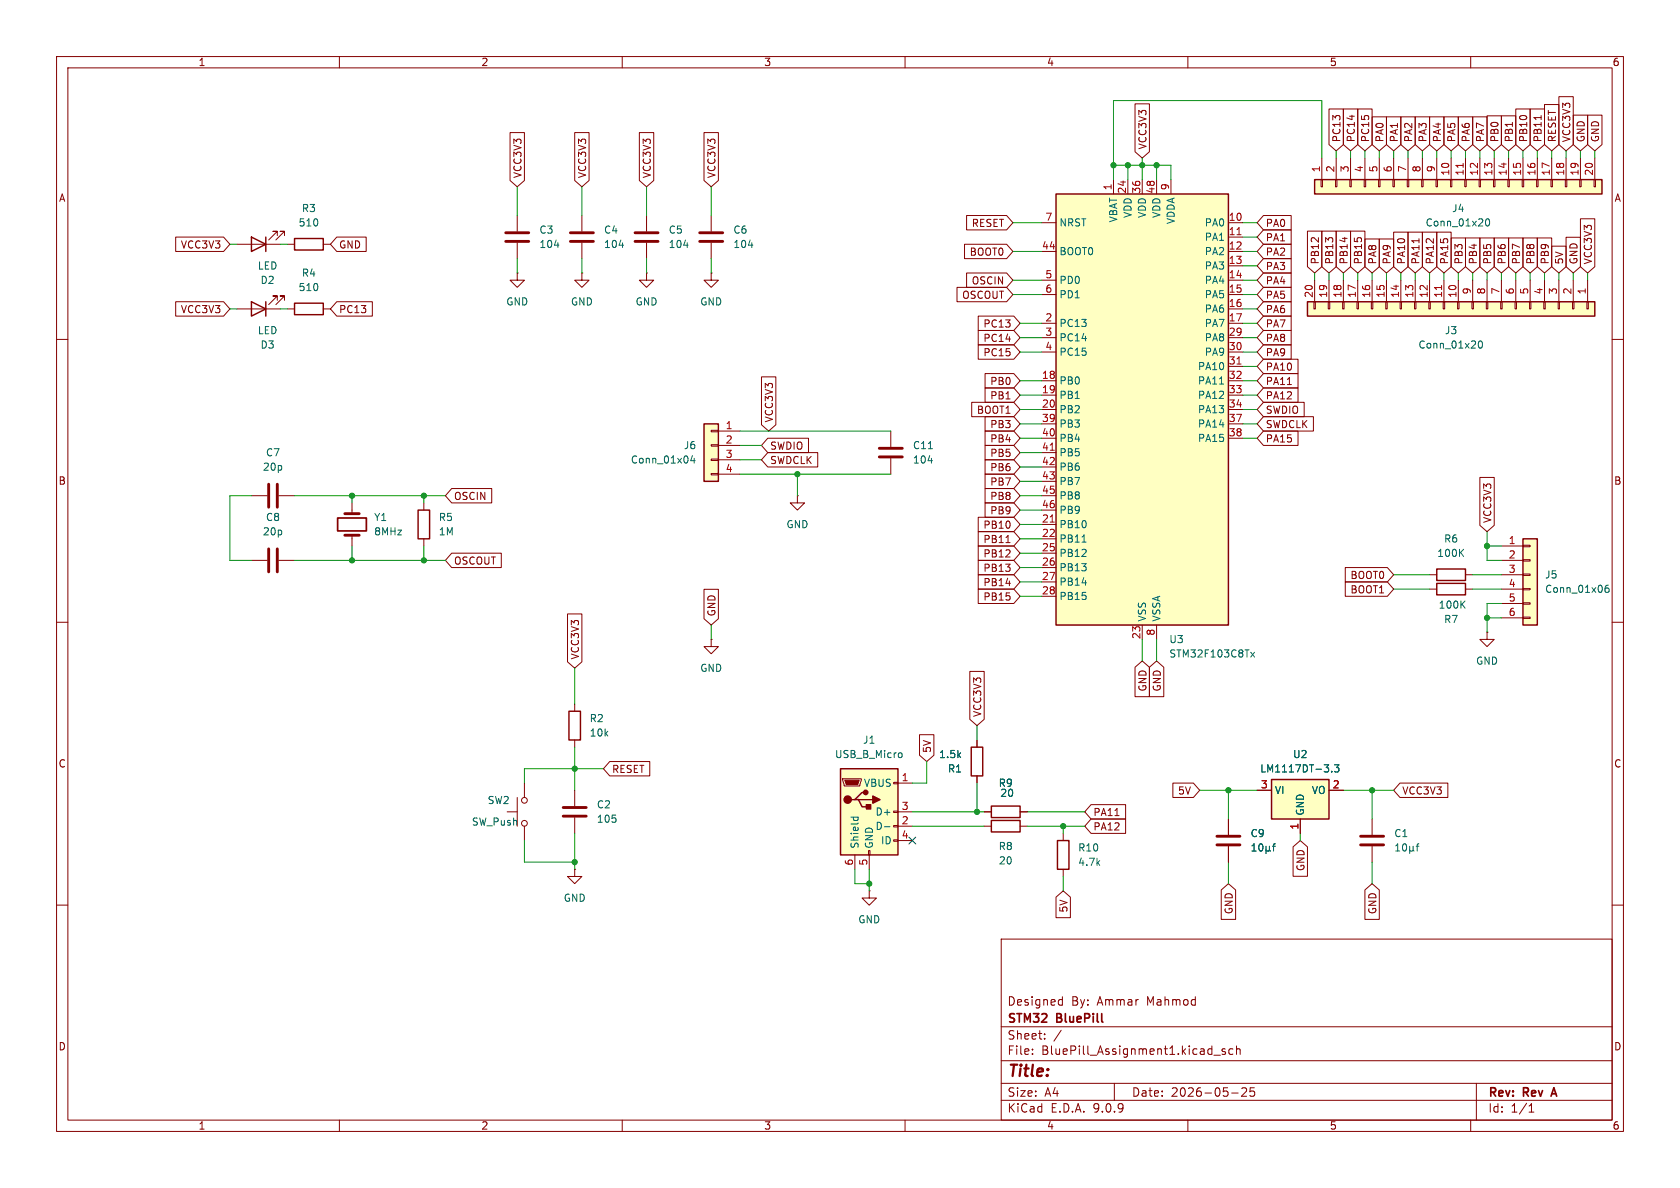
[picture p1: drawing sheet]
<svg xmlns="http://www.w3.org/2000/svg" width="297mm" height="210mm" viewBox="0 0 297 210" stroke-linecap="round" stroke-linejoin="round" font-family="sans-serif">
<g fill="none" stroke="#840000" stroke-width=".18">
<path d="M10 10h277v190h-277zM12 12h273v186h-273zM60 10v2M110 10v2M160 10v2M210 10v2M260 10v2M125.7 38.1v2.8M50.8 54.6h1.3M57.1 54.6h1.3M125.7 42.9v2.8M10 60h2"/>
<path d="M285 60h2M44.4 99.1h2.8M49.3 99.1h2.8M10 110h2M125.7 113v1.3h1.3l-1.3 1.3-1.2-1.3h1.2M125.7 113h.1M285 110h2M101.6 124.5v1.2M101.6 130.8v1.3M101.6 139.7v2.8M101.6 144.5v2.8M188 147.3v1.3"/>
<path d="M188 153.7v1.2M217.2 144.8v2.8M217.2 149.6v2.8M10 160h2M177 166h108v32h-108zM187.4 176.7l.4 .1M187.8 176.2v1.5M187.8 177.6l-.4 .1M285 160h2M60 198v2M110 198v2M160 198v2"/>
<path d="M177 194.5h108M177 191.5h108M177 187.5h108M177 181.5h108M182.5 186.3v.1M182.5 185.5v.1M184.7 183.6v.1M184.7 182.8v.1M187.6 182.1l-1.3 2M197 191.5v3M210 198v2M214.6 186.5h1.1"/>
<path d="M216.6 185.5l-.4-.1-.2 .2 .1 .2 .5 .2v.3h-.6M217.7 193.2h1.2M218 185.5l-.5-.1-.3 .3v.4l.2 .2h.6M218.6 185.5l.2-.1 .4 .1v.9M218.6 184.9v1.5M219.5 192.4l.6-.1 .2 .1 .1 .3-.9 1.1h.9M221.7 192.3h-.7v.7l.2-.1h.5l.1 .3-.1 .5-.2 .1-.5-.1M260 198v2M261 191.5v6.5M270.3 196.6h.9M270.3 195.5l.4-.4v1.5"/>
</g>
<path d="M274.3 193.4h.8M274.7 192.3l-.5 1.5" fill="none" stroke="#840000" stroke-width=".3"/>
<path d="M123.7 41.1h4.1M123.7 42.7h4.1M47.5 97v4.1M49 97v4.1M99.6 142.7h4M99.6 144.3h4M215.1 147.8h4.1M215.1 149.4h4.1" fill="none" stroke="#840000" stroke-width=".51"/>
<path d="M132.3 43.3h.8M221.3 150.4h.8M221.3 149.5l.4-.3v1.2M222.7 149.3l.1-.1a.68 .68 0 0 1 .5 .6 .68 .68 0 0 1-.5 .6l-.1-.1-.2-.3zM223.8 150.3l.2 .1h.2l.2-.1M223.8 149.6v1.3M224.4 150.3l.2 .1M224.4 149.6v.7M225 149.6h.4M225.4 149.2l-.3 .2v1" fill="none" stroke="#006464" stroke-width=".18"/>
<path d="M52.1 53.6h5v2h-5zM100.6 125.7h2v5.1h-2zM186.9 148.6h2.1v5.1h-2.1z" fill="none" stroke="#840000" stroke-width=".25"/>
<path d="M231.1 53.3h50.8v2.6h-50.8z" fill="#ffffc2"/>
<path d="M231.1 53.3h50.8v2.6h-50.8z" fill="none" stroke="#840000" stroke-width=".25"/>
<g fill="none" stroke="#840000" stroke-width=".18">
<path d="M232.3 53.3h.2v1.3h-.2zM232.4 49.5v3.8M234.8 53.3h.3v1.3h-.3zM234.9 49.5v3.8M237.4 53.3h.2v1.3h-.2zM237.5 49.5v3.8M239.9 53.3h.3v1.3h-.3zM240 49.5v3.8M242.4 53.3h.3v1.3h-.3zM242.6 49.5v3.8M245 53.3h.2v1.3h-.2zM245.1 49.5v3.8"/>
<path d="M247.5 53.3h.3v1.3h-.3zM247.6 49.5v3.8M250.1 53.3h.2v1.3h-.2zM250.2 49.5v3.8M252.6 53.3h.3v1.3h-.3zM252.7 49.5v3.8M255.1 53.3h.3v1.3h-.3zM255.3 49.5v3.8M257.7 53.3h.2v1.3h-.2zM257.8 49.5v3.8M260.2 53.3h.3v1.3h-.3zM260.3 49.5v3.8"/>
<path d="M262.8 53.3h.2v1.3h-.2zM262.9 49.5v3.8M265.3 53.3h.3v1.3h-.3zM265.4 49.5v3.8M267.8 53.3h.3v1.3h-.3zM268 49.5v3.8M270.4 53.3h.2v1.3h-.2zM270.5 49.5v3.8M272.9 53.3h.3v1.3h-.3zM273 49.5v3.8M275.5 53.3h.2v1.3h-.2zM275.6 49.5v3.8"/>
<path d="M278 53.3h.3v1.3h-.3zM278.1 49.5v3.8M280.5 53.3h.3v1.3h-.3zM280.7 49.5v3.8M101.6 153.7v1.2h1.3l-1.3 1.3-1.3-1.3h1.3M101.6 153.7h.1"/>
</g>
<path d="M254.9 50.5v.7" fill="none" stroke="#a90000" stroke-width=".18"/>
<path d="M261.5 60.4l.2-.1a.68 .68 0 0 1 .4 .6 .68 .68 0 0 1-.4 .6l-.2-.1-.2-.3z" fill="none" stroke="#006464" stroke-width=".18"/>
<path d="M269.2 95.3h2.6v15.2h-2.6z" fill="#ffffc2"/>
<path d="M269.2 95.3h2.6v15.2h-2.6z" fill="none" stroke="#840000" stroke-width=".25"/>
<g fill="none" stroke="#840000" stroke-width=".18">
<path d="M141 87.6v1.3h1.2l-1.2 1.3-1.3-1.3h1.3M141 87.6h.1M265.4 96.5h3.8M265.4 99.1h3.8M269.2 96.4h1.3v.2h-1.3zM269.2 98.9h1.3v.3h-1.3zM265.4 101.6h3.8M265.4 104.1h3.8M265.4 106.7h3.8M265.4 109.2h3.8M269.2 101.5h1.3v.2h-1.3zM269.2 104h1.3v.3h-1.3z"/>
<path d="M269.2 106.6h1.3v.2h-1.3zM269.2 109.1h1.3v.2h-1.3zM92.7 138.4v2.6M89.7 143.5h1.7M91.4 141v5.1M92.7 146.1v2.5"/>
<circle cx="92.7" cy="145.5" r=".51"/>
<circle cx="92.7" cy="141.5" r=".51"/>
</g>
<path d="M284.3 103.4l-.3 .1a.86 .86 0 0 0 0 1.2l.4-.1 .1-.4-.3-.3h-.2l-.3 .3" fill="none" stroke="#006464" stroke-width=".18"/>
<path d="M232.4 31.8h50.8v2.5h-50.8z" fill="#ffffc2"/>
<path d="M232.4 31.8h50.8v2.5h-50.8z" fill="none" stroke="#840000" stroke-width=".25"/>
<g fill="none" stroke="#840000" stroke-width=".18">
<path d="M233.6 31.8h.2v1.2h-.2zM233.7 27.9v3.9M236.1 31.8h.2v1.2h-.2zM236.2 27.9v3.9M238.6 31.8h.3v1.2h-.3zM238.8 27.9v3.9M241.2 31.8h.2v1.2h-.2zM241.3 27.9v3.9M243.7 31.8h.3v1.2h-.3zM243.8 27.9v3.9M246.3 31.8h.2v1.2h-.2zM246.4 27.9v3.9"/>
<path d="M248.8 31.8h.2v1.2h-.2zM248.9 27.9v3.9M251.3 31.8h.3v1.2h-.3zM251.5 27.9v3.9M253.9 31.8h.2v1.2h-.2zM254 27.9v3.9M256.4 31.8h.3v1.2h-.3zM256.5 27.9v3.9M259 31.8h.2v1.2h-.2zM259.1 27.9v3.9M261.5 31.8h.2v1.2h-.2zM261.6 27.9v3.9"/>
<path d="M264 31.8h.3v1.2h-.3zM264.2 27.9v3.9M266.6 31.8h.2v1.2h-.2zM266.7 27.9v3.9M269.1 31.8h.3v1.2h-.3zM269.2 27.9v3.9M271.7 31.8h.2v1.2h-.2zM271.8 27.9v3.9M274.2 31.8h.2v1.2h-.2zM274.3 27.9v3.9M276.7 31.8h.3v1.2h-.3zM276.9 27.9v3.9"/>
<path d="M279.3 31.8h.2v1.2h-.2zM279.4 27.9v3.9M281.8 31.8h.3v1.2h-.3zM281.9 27.9v3.9M114.3 48.3v1.2h1.3l-1.3 1.3-1.3-1.3h1.3M114.3 48.3h.1M157.5 76.2v2.8M157.5 81v2.8"/>
</g>
<path d="M258.7 28.9v.7" fill="none" stroke="#a90000" stroke-width=".18"/>
<path d="M262.7 38.8l.2-.1a.68 .68 0 0 1 .5 .6 .68 .68 0 0 1-.5 .6l-.2-.1-.1-.3zM164.1 79.3h.7M164.1 81.4h.7" fill="none" stroke="#006464" stroke-width=".18"/>
<path d="M155.4 79.2h4.1M155.4 80.8h4.1" fill="none" stroke="#840000" stroke-width=".51"/>
<path d="M148.6 135.9h10.1v15.2h-10.1z" fill="#ffffc2"/>
<path d="M148.6 135.9h10.1v15.2h-10.1zM151.1 141.4h.7l.6 1.2h1.3M151.8 141.4h2.5M153 140.1h-.6l-1.3 1.3h-.6" fill="none" stroke="#840000" stroke-width=".25"/>
<g fill="none" stroke="#840000" stroke-width=".18">
<path d="M125.7 48.3v1.2h1.3l-1.3 1.3-1.2-1.3h1.2M125.7 48.3h.1M149 137.7h3.3v.2l-.3 1h-2.8zM158 138.3h.7v.3h-.7zM158.7 138.4h2.6M151.1 151.1v2.6M153.5 150.4h.3v.7h-.3zM153.7 151.1v2.6M158 143.4h.7v.2h-.7zM158 145.9h.7v.3h-.7zM158 148.5h.7v.2h-.7zM158.7 143.5h2.6"/>
<path d="M158.7 146.1h2.6M158.7 148.6h2.6"/>
</g>
<path d="M149.4 137.9h2.5l-.3 .8h-2z" fill="#840000" stroke="#840000" stroke-width=".18"/>
<g fill="#840000" stroke="#840000" stroke-width=".25">
<path d="M153.2 142.2h.7v.8h-.7z"/>
<path d="M154.3 140.7l1.3 .7-1.3 .6z"/>
<circle cx="149.9" cy="141.4" r=".63"/>
<circle cx="153" cy="140.1" r=".38"/>
</g>
<path d="M159.1 133.1h.3l.1 .2-.1 .5-.3 .1M150.4 144.5h1.3M150.9 144.5v.3M151.6 144.5l.1 .3M156.4 146.1h.9" fill="none" stroke="#006464" stroke-width=".18"/>
<path d="M124.5 74.9h2.5v10.2h-2.5z" fill="#ffffc2"/>
<path d="M124.5 74.9h2.5v10.2h-2.5zM171.7 132.1h2v5.1h-2z" fill="none" stroke="#840000" stroke-width=".25"/>
<path d="M125.7 76.1h1.3v.2h-1.3zM125.7 78.6h1.3v.3h-1.3zM127 76.2h3.8M127 78.7h3.8M125.7 81.2h1.3v.2h-1.3zM125.7 83.7h1.3v.2h-1.3zM127 81.3h3.8M127 83.8h3.8M172.7 130.8v1.3M172.7 137.2v1.2" fill="none" stroke="#840000" stroke-width=".18"/>
<path d="M122.4 80.5l-.3 .9h.8M122.7 81v.9" fill="none" stroke="#006464" stroke-width=".18"/>
<path d="M224.8 137.8h10.1v7h-10.1z" fill="#ffffc2"/>
<path d="M44.4 41.9l2.6 1.3-2.6 1.3zM44.4 53.3l2.6 1.3-2.6 1.3zM47 41.9v2.6M47 53.3v2.6M224.8 137.8h10.1v7h-10.1z" fill="none" stroke="#840000" stroke-width=".25"/>
<g fill="none" stroke="#840000" stroke-width=".18">
<path d="M91.4 38.1v2.8M102.9 38.1v2.8M114.3 38.1v2.8M41.9 43.2h7.6M41.9 54.6h7.6M49 41.7v-.8h-.7h.7l-1.5 1.5M49 53.1v-.8h-.7h.7l-1.5 1.5M50.3 41.7v-.8h-.8h.8l-1.5 1.5M50.3 53.1v-.8h-.8h.8l-1.5 1.5M91.4 48.3v1.2h1.3l-1.3 1.3-1.2-1.3h1.2M91.4 48.3h.1M91.4 42.9v2.8"/>
<path d="M102.9 48.3v1.2h1.2l-1.2 1.3-1.3-1.3h1.3M102.9 48.3h.1M102.9 42.9v2.8M114.3 42.9v2.8M44.4 87.6h2.8M49.3 87.6h2.8M222.2 139.7h2.6M234.9 139.7h2.6M153.7 157.5v1.3h1.2l-1.2 1.2-1.3-1.2h1.3M153.7 157.5h.1M229.9 144.8v2.5M242.6 144.8v2.8"/>
<path d="M242.6 149.6v2.8"/>
</g>
<g fill="none" stroke="#006464" stroke-width=".18">
<path d="M98 43.3h.8M109.5 43.3h.7M120.9 43.3h.8M235.4 136.3v.2M235.9 135.2h.8l-.4 .5 .3 .1v.5l-.1 .2-.6-.2M246.7 150.4h.8M246.7 149.5l.4-.3v1.2M248.1 149.3l.1-.1a.68 .68 0 0 1 .5 .6 .68 .68 0 0 1-.5 .6l-.1-.1-.2-.3zM249.2 150.3l.2 .1h.2l.2-.1M249.2 149.6v1.3M249.8 150.3l.2 .1M249.8 149.6v.7"/>
<path d="M250.4 149.6h.4M250.8 149.2l-.3 .2v1"/>
</g>
<path d="M89.4 41.1h4.1M89.4 42.7h4.1M100.8 41.1h4.1M100.8 42.7h4.1M112.3 41.1h4M112.3 42.7h4M47.5 85.6v4.1M49 85.6v4.1M240.5 147.8h4.1M240.5 149.4h4.1" fill="none" stroke="#840000" stroke-width=".51"/>
<path d="M186.7 34.3h30.5v76.2h-30.5z" fill="#ffffc2"/>
<path d="M186.7 34.3h30.5v76.2h-30.5zM52.1 42.2h5v2h-5zM73.9 90.2h2v5.1h-2zM254 100.6h5.1v2h-5.1zM254 103.1h5.1v2.1h-5.1zM175.3 145h5v2.1h-5zM175.3 142.5h5v2h-5z" fill="none" stroke="#840000" stroke-width=".25"/>
<g fill="none" stroke="#840000" stroke-width=".18">
<path d="M200.7 18.4h2.5v8.4l-1.3 1.1-1.2-1.1zM234.9 19.3h2.6v6.3l-1.3 1.1-1.3-1.1zM237.5 19.3h2.5v6.3l-1.2 1.1-1.3-1.1zM240 19.3h2.6v6.3l-1.3 1.1-1.3-1.1zM268 19.3h2.5v6.3l-1.3 1.1-1.2-1.1zM270.5 19.3h2.6v6.3l-1.3 1.1-1.3-1.1zM273 18.5h2.6v7.1l-1.3 1.1-1.3-1.1zM275.6 17.1h2.5v8.5l-1.2 1.1-1.3-1.1zM90.2 23.4h2.5v8.5l-1.3 1.1-1.2-1.1zM101.6 23.4h2.5v8.5l-1.2 1.1-1.3-1.1zM113 23.4h2.6v8.5l-1.3 1.1-1.3-1.1zM124.5 23.4h2.5v8.5l-1.3 1.1-1.2-1.1z"/>
<path d="M170.9 38.1h7.1l1.1 1.3-1.1 1.2h-7.1zM184.1 39.4h2.6M196.8 31.8v2.5M199.4 31.8v2.5M201.9 31.8v2.5M204.5 31.8v2.5M207 31.8v2.5M217.2 39.4h2.5M223.4 38.1h4.9v2.5h-4.9l-1.2-1.2zM242.6 20.7h2.5v4.9l-1.3 1.1-1.2-1.1zM245.1 20.7h2.6v4.9l-1.3 1.1-1.3-1.1zM247.6 20.7h2.6v4.9l-1.3 1.1-1.3-1.1z"/>
<path d="M250.2 20.7h2.5v4.9l-1.2 1.1-1.3-1.1zM252.7 20.7h2.6v4.9l-1.3 1.1-1.3-1.1zM255.3 20.7h2.5v4.9l-1.3 1.1-1.2-1.1zM257.8 20.7h2.6v4.9l-1.3 1.1-1.3-1.1zM260.3 20.7h2.6v4.9l-1.3 1.1-1.3-1.1zM262.9 20.5h2.5v5.1l-1.2 1.1-1.3-1.1zM265.4 20.5h2.6v5.1l-1.3 1.1-1.3-1.1zM272.5 20.4v.7M278.1 20.4h2.6v5.2l-1.3 1.1-1.3-1.1zM279.4 38.7h2.5v8.4l-1.2 1.2-1.3-1.2zM280.7 20.4h2.5v5.2l-1.3 1.1-1.2-1.1zM31.1 41.9h8.4l1.1 1.3-1.1 1.3h-8.4z"/>
<path d="M31.1 53.3h8.4l1.1 1.3-1.1 1.3h-8.4zM50.8 43.2h1.3M57.1 43.2h1.3M59.5 41.9h5.2v2.6h-5.2l-1.1-1.3zM59.5 53.3h6.3v2.6h-6.3l-1.1-1.3zM169.2 50.8h8.8l1.1 1.3-1.1 1.2h-8.8zM170.5 43.2h7.5l1.1 1.3-1.1 1.2h-7.5zM170.9 48.3h7.1l1.1 1.2-1.1 1.3h-7.1zM172.9 58.4h6.3l1.1 1.3-1.1 1.3h-6.3zM172.9 55.9h6.3l1.1 1.3-1.1 1.2h-6.3zM184.1 44.5h2.6M184.1 49.5h2.6"/>
<path d="M184.1 52.1h2.6M184.1 57.2h2.6M184.1 59.7h2.6M217.2 44.5h2.5M217.2 49.5h2.5M217.2 52.1h2.5M217.2 57.2h2.5M217.2 59.7h2.5M217.2 41.9h2.5M217.2 47h2.5M217.2 54.6h2.5M223.4 48.3h4.9v2.5h-4.9l-1.2-1.3z"/>
<path d="M223.4 50.8h4.9v2.5h-4.9l-1.2-1.2zM223.4 53.3h4.9v2.6h-4.9l-1.2-1.3zM223.4 55.9h4.9v2.5h-4.9l-1.2-1.2zM223.4 58.4h4.9v2.6h-4.9l-1.2-1.3zM223.4 45.7h4.9v2.6h-4.9l-1.2-1.3zM223.4 43.2h4.9v2.5h-4.9l-1.2-1.2zM223.4 40.6h4.9v2.6h-4.9l-1.2-1.3zM231.1 40.9h2.6v6.2l-1.3 1.2-1.3-1.2zM233.7 40.9h2.5v6.2l-1.3 1.2-1.2-1.2zM236.2 40.9h2.6v6.2l-1.3 1.2-1.3-1.2zM238.8 40.9h2.5v6.2l-1.3 1.2-1.2-1.2zM241.3 42.2h2.5v4.9l-1.2 1.2-1.3-1.2z"/>
<path d="M243.8 42.2h2.6v4.9l-1.3 1.2-1.3-1.2zM246.4 41h2.5v6.1l-1.3 1.2-1.2-1.2zM248.9 41h2.6v6.1l-1.3 1.2-1.3-1.2zM250.9 42.2v.7M251.5 41h2.5v6.1l-1.3 1.2-1.2-1.2zM254 41h2.5v6.1l-1.2 1.2-1.3-1.2zM256.5 42.1h2.6v5l-1.3 1.2-1.3-1.2zM259.1 42.1h2.5v5l-1.3 1.2-1.2-1.2zM261.6 42.1h2.6v5l-1.3 1.2-1.3-1.2zM264.2 42.1h2.5v5l-1.3 1.2-1.2-1.2zM266.7 42.1h2.5v5l-1.2 1.2-1.3-1.2zM269.2 42.1h2.6v5l-1.3 1.2-1.3-1.2z"/>
<path d="M271.8 42.1h2.5v5l-1.3 1.2-1.2-1.2zM274.3 43.5h2.6v3.6l-1.3 1.2-1.3-1.2zM276.9 41.9h2.5v5.2l-1.3 1.2-1.2-1.2zM134.6 66.6h2.6v8.5l-1.3 1.1-1.3-1.1zM135.7 77.5h7.2v2.5h-7.2l-1.1-1.3zM171.8 71.1h7.4l1.1 1.3-1.1 1.3h-7.4zM172.9 61h6.3l1.1 1.2-1.1 1.3h-6.3zM174.1 76.2h5.1l1.1 1.3-1.1 1.2h-5.1zM174.1 73.7h5.1l1.1 1.2-1.1 1.3h-5.1zM174.1 78.7h5.1l1.1 1.3-1.1 1.3h-5.1zM174.1 68.6h5.1l1.1 1.3-1.1 1.2h-5.1zM174.1 66h5.1l1.1 1.3-1.1 1.3h-5.1z"/>
<path d="M184.1 62.2h2.6M184.1 67.3h2.6M184.1 69.9h2.6M184.1 72.4h2.6M184.1 74.9h2.6M184.1 77.5h2.6M217.2 62.2h2.5M217.2 67.3h2.5M217.2 69.9h2.5M217.2 72.4h2.5M217.2 74.9h2.5M217.2 77.5h2.5"/>
<path d="M217.2 64.8h2.5M223.4 68.6h6.1v2.5h-6.1l-1.2-1.2zM223.4 71.1h7.2v2.6h-7.2l-1.2-1.3zM223.4 73.7h8.8v2.5h-8.8l-1.2-1.3zM223.4 76.2h6.1v2.5h-6.1l-1.2-1.2zM223.4 66h6.1v2.6h-6.1l-1.2-1.3zM223.4 61h4.9v2.5h-4.9l-1.2-1.3zM223.4 63.5h6.1v2.5h-6.1l-1.2-1.2zM227.6 68h.7M62.2 88.9v1.9M62.2 94.6v1.9M74.9 88.9v1.3"/>
<path d="M74.9 95.3v1.2M79.9 86.4h7v2.5h-7l-1.2-1.3zM79.9 97.8h8.7v2.5h-8.7l-1.2-1.2zM135.7 80h8.9v2.6h-8.9l-1.1-1.3zM172.9 99.1h6.3l1.1 1.2-1.1 1.3h-6.3zM172.9 96.5h6.3l1.1 1.3-1.1 1.3h-6.3zM172.9 94h6.3l1.1 1.3-1.1 1.2h-6.3zM172.9 91.4h6.3l1.1 1.3-1.1 1.3h-6.3zM174.1 81.3h5.1l1.1 1.3-1.1 1.2h-5.1zM174.1 83.8h5.1l1.1 1.3-1.1 1.3h-5.1zM174.1 88.9h5.1l1.1 1.3-1.1 1.2h-5.1zM174.1 86.4h5.1l1.1 1.2-1.1 1.3h-5.1z"/>
<path d="M177.8 95.9h.8M184.1 80h2.6M184.1 82.6h2.6M184.1 85.1h2.6M184.1 87.6h2.6M184.1 90.2h2.6M184.1 92.7h2.6M184.1 95.3h2.6M184.1 97.8h2.6M261.6 84.4h2.6v8.5l-1.3 1.1-1.3-1.1zM100.3 108.5h2.6v8.5l-1.3 1.1-1.3-1.1zM124.5 104.2h2.5v5.2l-1.3 1.1-1.2-1.1z"/>
<path d="M171.4 118.7h2.6v8.5l-1.3 1.1-1.3-1.1zM172.9 101.6h6.3l1.1 1.3-1.1 1.2h-6.3zM172.9 104.1h6.3l1.1 1.3-1.1 1.3h-6.3zM184.1 100.3h2.6M184.1 102.9h2.6M184.1 105.4h2.6M200.7 118l1.2-1.2 1.3 1.2v5.2h-2.5zM201.9 110.5v2.5M203.2 118l1.3-1.2 1.2 1.2v5.2h-2.5zM204.5 110.5v2.5M237.8 102.9h7.5l1.1 1.2-1.1 1.3h-7.5zM237.8 100.3h7.5l1.1 1.3-1.1 1.3h-7.5z"/>
<path d="M252.7 101.6h1.3M252.7 104.1h1.3M259.1 101.6h1.2M259.1 104.1h1.2M262.9 111.8v1.2h1.3l-1.3 1.3-1.3-1.3h1.3M262.9 111.8h.1M107.8 134.6h7.1v2.6h-7.1l-1.1-1.3zM162.6 129.9h2.5v3.6l-1.3 1.1-1.2-1.1zM172.7 130.8v1.3M172.7 137.2v1.2M207.3 138.4h3.7l1.1 1.3-1.1 1.3h-3.7zM222.2 139.7h2.6"/>
<path d="M234.9 139.7h2.6M247.5 138.4h8.5v2.6h-8.5l-1.1-1.3zM174 146.1h1.3M174 143.5h1.3M180.3 146.1h1.3M180.3 143.5h1.3M186.7 158.6l1.3-1.1 1.2 1.1v3.6h-2.5zM192.9 144.8h6.1v2.5h-6.1l-1.1-1.2zM192.9 142.2h6.1v2.6h-6.1l-1.1-1.3zM197.1 144.2h.7M215.9 157.3l1.3-1.1 1.2 1.1v5.2h-2.5zM217.2 144.8v2.8"/>
<path d="M217.2 149.6v2.8M228.6 149.7l1.3-1.1 1.2 1.1v5.2h-2.5zM229.9 144.8v2.5M241.3 157.3l1.3-1.1 1.2 1.1v5.2h-2.5z"/>
</g>
<path d="M218.7 41.5h.7M185.7 79.6h.7M218.7 64.4h.7M185.7 92.3h.7" fill="none" stroke="#a90000" stroke-width=".18"/>
<g fill="none" stroke="#006464" stroke-width=".18">
<path d="M215.6 67.9h.7M191.3 95.8h.7M258.2 97.6l.5 .8M258.7 97.1l-.7 .7M221.1 115.3l.7 .8M221.8 115.3l-.7 .8M258.5 106.8l.5 .7M259 106.2l-.7 .8M235.4 136.3v.2M235.9 135.2h.8l-.4 .5 .3 .1v.5l-.1 .2-.6-.2M221.3 150.4h.8M221.3 149.5l.4-.3v1.2"/>
<path d="M222.7 149.3l.1-.1a.68 .68 0 0 1 .5 .6 .68 .68 0 0 1-.5 .6l-.1-.1-.2-.3zM223.8 150.3l.2 .1h.2l.2-.1M223.8 149.6v1.3M224.4 150.3l.2 .1M224.4 149.6v.7M225 149.6h.4M225.4 149.2l-.3 .2v1"/>
</g>
<path d="M61 94.6h2.5M61 90.8h2.5" fill="none" stroke="#840000" stroke-width=".51"/>
<path d="M59.7 91.6h5.1v2.3h-5.1z" fill="none" stroke="#840000" stroke-width=".3"/>
<g fill="none" stroke="#009600" stroke-width=".18">
<path d="M91.4 33v5.1M102.9 33v5.1M114.3 33v5.1M125.7 33v5.1M179.1 39.4h5M196.8 29.2h10.2v2.6M199.4 29.2v2.6M201.9 27.9v3.9M204.5 29.2v2.6M219.7 39.4h2.5M233.7 27.9v-10.1h-36.9v14M236.2 26.7v1.2"/>
<path d="M238.8 26.7v1.2M241.3 26.7v1.2M243.8 26.7v1.2M246.4 26.7v1.2M248.9 26.7v1.2M251.5 26.7v1.2M254 26.7v1.2M256.5 26.7v1.2M259.1 26.7v1.2M261.6 26.7v1.2M264.2 26.7v1.2M266.7 26.7v1.2"/>
<path d="M269.2 26.7v1.2M271.8 26.7v1.2M274.3 26.7v1.2M276.9 26.7v1.2M279.4 26.7v1.2M281.9 26.7v1.2M40.6 54.6h1.3M40.6 43.2h1.3M49.5 54.6h1.3M49.5 43.2h1.3M91.4 45.7v2.6M102.9 45.7v2.6"/>
<path d="M114.3 45.7v2.6M125.7 45.7v2.6M179.1 44.5h5M179.1 52.1h5M179.1 49.5h5M180.3 57.2h3.8M180.3 59.7h3.8M219.7 54.6h2.5M219.7 57.2h2.5M219.7 44.5h2.5M219.7 52.1h2.5M219.7 59.7h2.5"/>
<path d="M219.7 47h2.5M219.7 49.5h2.5M219.7 41.9h2.5M232.4 48.3v1.2M234.9 48.3v1.2M237.5 48.3v1.2M240 48.3v1.2M242.6 48.3v1.2M245.1 48.3v1.2M247.6 48.3v1.2M250.2 48.3v1.2M252.7 48.3v1.2"/>
<path d="M255.3 48.3v1.2M257.8 48.3v1.2M260.3 48.3v1.2M262.9 48.3v1.2M265.4 48.3v1.2M268 48.3v1.2M270.5 48.3v1.2M273 48.3v1.2M275.6 48.3v1.2M278.1 48.3v1.2M280.7 48.3v1.2M130.8 78.7h3.8"/>
<path d="M130.8 76.2h26.7M180.3 67.3h3.8M180.3 69.9h3.8M180.3 72.4h3.8M180.3 74.9h3.8M180.3 77.5h3.8M180.3 62.2h3.8M219.7 67.3h2.5M219.7 69.9h2.5M219.7 72.4h2.5M219.7 74.9h2.5M219.7 77.5h2.5"/>
<path d="M219.7 62.2h2.5M219.7 64.8h2.5M44.4 87.6h-3.8v11.5h3.8M52.1 99.1h26.6M52.1 87.6h26.6M62.2 87.6v1.3M62.2 96.5v2.6M74.9 87.6v1.3M74.9 96.5v2.6M130.8 83.8h26.7M130.8 81.3h3.8M141 83.8v3.8"/>
<path d="M180.3 80h3.8M180.3 82.6h3.8M180.3 85.1h3.8M180.3 90.2h3.8M180.3 92.7h3.8M180.3 87.6h3.8M180.3 95.3h3.8M180.3 97.8h3.8M262.9 94v5.1h2.5M262.9 96.5h2.5M101.6 118.1v6.4M125.7 110.5v2.5"/>
<path d="M180.3 105.4h3.8M180.3 102.9h3.8M180.3 100.3h3.8M201.9 113v3.8M204.5 113v3.8M246.4 101.6h6.3M246.4 104.1h6.3M260.3 101.6h5.1M260.3 104.1h5.1M262.9 109.2h2.5M265.4 106.7h-2.5v5.1M101.6 132.1v7.6"/>
<path d="M106.7 135.9h-14v2.5M163.8 134.6v3.8h-2.5M172.7 128.3v2.5M172.7 138.4v5.1M212.1 139.7h10.1M217.2 139.7v5.1M237.5 139.7h8.9M242.6 139.7v5.1M92.7 148.6v3.8h8.9M101.6 147.3v6.4M151.1 153.7v2.5h2.6M153.7 153.7v3.8"/>
<path d="M161.3 143.5h12.7M161.3 146.1h12.7M181.6 143.5h10.2M181.6 146.1h10.2M188 146.1v1.2M188 154.9v2.6M217.2 152.4v3.8M229.9 147.3v1.3M242.6 152.4v3.8"/>
</g>
<path d="M160.7 148l1.2 1.2M161.9 148l-1.2 1.2" fill="none" stroke="#000084" stroke-width=".18"/>
<g fill="#009600" stroke="#009600" stroke-width=".18">
<circle cx="262.9" cy="109.2" r=".46"/>
<circle cx="262.9" cy="96.5" r=".46"/>
<circle cx="242.6" cy="139.7" r=".46"/>
<circle cx="199.4" cy="29.2" r=".46"/>
<circle cx="201.9" cy="29.2" r=".46"/>
<circle cx="204.5" cy="29.2" r=".46"/>
<circle cx="217.2" cy="139.7" r=".46"/>
<circle cx="188" cy="146.1" r=".46"/>
<circle cx="172.7" cy="143.5" r=".46"/>
<circle cx="153.7" cy="156.2" r=".46"/>
<circle cx="141" cy="83.8" r=".46"/>
<circle cx="101.6" cy="135.9" r=".46"/>
<circle cx="101.6" cy="152.4" r=".46"/>
<circle cx="62.2" cy="99.1" r=".46"/>
<circle cx="62.2" cy="87.6" r=".46"/>
<circle cx="74.9" cy="99.1" r=".46"/>
<circle cx="74.9" cy="87.6" r=".46"/>
<circle cx="196.8" cy="29.2" r=".46"/>
</g>
<text font-size="2.8" fill="#840000" x="178" y="190.9">Title:</text>
<g font-size="2.1" fill="#840000">
<text x="178" y="178">Designed</text>
<text x="189.4" y="178">By:</text>
<text x="194" y="178">Ammar</text>
<text x="202.9" y="178">Mahmod</text>
<text x="178" y="184">Sheet:</text>
<text x="178" y="181.2">STM32</text>
<text x="186.9" y="181.2">BluePill</text>
<text x="178" y="186.7">File:</text>
<text x="184.1" y="186.7">BluePill_Assignment1.kicad_sch</text>
<text x="178" y="196.9">KiCad</text>
<text x="178" y="194.1">Size:</text>
<text x="184.7" y="194.1">A4</text>
<text x="185.7" y="196.9">E.D.A.</text>
<text x="193.3" y="196.9">9.0.9</text>
<text x="200" y="194.1">Date:</text>
<text x="207" y="194.1">2026-05-25</text>
<text x="263" y="194.3">Rev:</text>
<text x="263" y="196.9">Id:</text>
<text x="267.1" y="196.9">1/1</text>
<text x="269.4" y="194.3">Rev</text>
<text x="275.1" y="194.3">A</text>
</g>
<g font-size="1.8" fill="#840000">
<text x="35" y="11.9">1</text>
<text x="85" y="11.9">2</text>
<text x="135" y="11.9">3</text>
<text x="185" y="11.9">4</text>
<text x="235" y="11.9">5</text>
<text x="285" y="11.9">6</text>
<text x="202.9" y="26.5" transform="rotate(-90 202.9 26.5)">VCC3V3</text>
<text x="237.2" y="25.2" transform="rotate(-90 237.2 25.2)">PC13</text>
<text x="239.7" y="25.2" transform="rotate(-90 239.7 25.2)">PC14</text>
<text x="242.3" y="25.2" transform="rotate(-90 242.3 25.2)">PC15</text>
<text x="244.8" y="25.2" transform="rotate(-90 244.8 25.2)">PA0</text>
<text x="247.3" y="25.2" transform="rotate(-90 247.3 25.2)">PA1</text>
<text x="249.9" y="25.2" transform="rotate(-90 249.9 25.2)">PA2</text>
<text x="252.4" y="25.2" transform="rotate(-90 252.4 25.2)">PA3</text>
<text x="255" y="25.2" transform="rotate(-90 255 25.2)">PA4</text>
<text x="257.5" y="25.2" transform="rotate(-90 257.5 25.2)">PA5</text>
<text x="260" y="25.2" transform="rotate(-90 260 25.2)">PA6</text>
<text x="262.6" y="25.2" transform="rotate(-90 262.6 25.2)">PA7</text>
<text x="265.1" y="25.2" transform="rotate(-90 265.1 25.2)">PB0</text>
<text x="267.7" y="25.2" transform="rotate(-90 267.7 25.2)">PB1</text>
<text x="270.2" y="25.2" transform="rotate(-90 270.2 25.2)">PB10</text>
<text x="272.7" y="25.2" transform="rotate(-90 272.7 25.2)">PB11</text>
<text x="275.3" y="25.2" transform="rotate(-90 275.3 25.2)">RESET</text>
<text x="277.8" y="25.2" transform="rotate(-90 277.8 25.2)">VCC3V3</text>
<text x="280.4" y="25.2" transform="rotate(-90 280.4 25.2)">GND</text>
<text x="282.9" y="25.2" transform="rotate(-90 282.9 25.2)">GND</text>
<text x="10.3" y="35.9">A</text>
<text x="92.4" y="31.6" transform="rotate(-90 92.4 31.6)">VCC3V3</text>
<text x="103.8" y="31.6" transform="rotate(-90 103.8 31.6)">VCC3V3</text>
<text x="115.3" y="31.6" transform="rotate(-90 115.3 31.6)">VCC3V3</text>
<text x="126.7" y="31.6" transform="rotate(-90 126.7 31.6)">VCC3V3</text>
<text x="285.3" y="35.9">A</text>
<text x="171.7" y="40.3">RESET</text>
<text x="223.7" y="40.3">PA0</text>
<text x="31.9" y="44.1">VCC3V3</text>
<text x="59.8" y="44.1">GND</text>
<text x="171.3" y="45.4">BOOT0</text>
<text x="223.7" y="47.9">PA3</text>
<text x="223.7" y="45.4">PA2</text>
<text x="223.7" y="42.9">PA1</text>
<text x="233.4" y="46.8" transform="rotate(-90 233.4 46.8)">PB12</text>
<text x="235.9" y="46.8" transform="rotate(-90 235.9 46.8)">PB13</text>
<text x="238.4" y="46.8" transform="rotate(-90 238.4 46.8)">PB14</text>
<text x="241" y="46.8" transform="rotate(-90 241 46.8)">PB15</text>
<text x="243.5" y="46.8" transform="rotate(-90 243.5 46.8)">PA8</text>
<text x="246.1" y="46.8" transform="rotate(-90 246.1 46.8)">PA9</text>
<text x="248.6" y="46.8" transform="rotate(-90 248.6 46.8)">PA10</text>
<text x="251.1" y="46.8" transform="rotate(-90 251.1 46.8)">PA11</text>
<text x="253.7" y="46.8" transform="rotate(-90 253.7 46.8)">PA12</text>
<text x="256.2" y="46.8" transform="rotate(-90 256.2 46.8)">PA15</text>
<text x="258.8" y="46.8" transform="rotate(-90 258.8 46.8)">PB3</text>
<text x="261.3" y="46.8" transform="rotate(-90 261.3 46.8)">PB4</text>
<text x="263.8" y="46.8" transform="rotate(-90 263.8 46.8)">PB5</text>
<text x="266.4" y="46.8" transform="rotate(-90 266.4 46.8)">PB6</text>
<text x="268.9" y="46.8" transform="rotate(-90 268.9 46.8)">PB7</text>
<text x="271.5" y="46.8" transform="rotate(-90 271.5 46.8)">PB8</text>
<text x="274" y="46.8" transform="rotate(-90 274 46.8)">PB9</text>
<text x="276.5" y="46.8" transform="rotate(-90 276.5 46.8)">5V</text>
<text x="279.1" y="46.8" transform="rotate(-90 279.1 46.8)">GND</text>
<text x="281.6" y="46.8" transform="rotate(-90 281.6 46.8)">VCC3V3</text>
<text x="170" y="53">OSCOUT</text>
<text x="171.7" y="50.5">OSCIN</text>
<text x="223.7" y="50.5">PA4</text>
<text x="223.7" y="53">PA5</text>
<text x="31.9" y="55.6">VCC3V3</text>
<text x="59.8" y="55.6">PC13</text>
<text x="173.7" y="58.1">PC13</text>
<text x="223.7" y="55.6">PA6</text>
<text x="223.7" y="58.1">PA7</text>
<text x="173.7" y="63.2">PC15</text>
<text x="173.7" y="60.6">PC14</text>
<text x="223.7" y="60.6">PA8</text>
<text x="223.7" y="63.2">PA9</text>
<text x="223.7" y="65.7">PA10</text>
<text x="175" y="70.8">PB1</text>
<text x="175" y="68.3">PB0</text>
<text x="223.7" y="70.8">PA12</text>
<text x="223.7" y="68.3">PA11</text>
<text x="136.8" y="74.8" transform="rotate(-90 136.8 74.8)">VCC3V3</text>
<text x="172.6" y="73.3">BOOT1</text>
<text x="175" y="75.9">PB3</text>
<text x="223.7" y="73.3">SWDIO</text>
<text x="223.7" y="75.9">SWDCLK</text>
<text x="136" y="79.7">SWDIO</text>
<text x="136" y="82.2">SWDCLK</text>
<text x="175" y="83.5">PB6</text>
<text x="175" y="78.4">PB4</text>
<text x="175" y="81">PB5</text>
<text x="223.7" y="78.4">PA15</text>
<text x="10.3" y="85.9">B</text>
<text x="80.2" y="88.6">OSCIN</text>
<text x="175" y="86">PB7</text>
<text x="175" y="88.6">PB8</text>
<text x="285.3" y="85.9">B</text>
<text x="173.7" y="93.7">PB10</text>
<text x="175" y="91.1">PB9</text>
<text x="263.8" y="92.6" transform="rotate(-90 263.8 92.6)">VCC3V3</text>
<text x="80.2" y="100">OSCOUT</text>
<text x="173.7" y="101.3">PB13</text>
<text x="173.7" y="98.7">PB12</text>
<text x="173.7" y="96.2">PB11</text>
<text x="173.7" y="103.8">PB14</text>
<text x="173.7" y="106.4">PB15</text>
<text x="238.6" y="105.1">BOOT1</text>
<text x="238.6" y="102.6">BOOT0</text>
<text x="126.7" y="109.1" transform="rotate(-90 126.7 109.1)">GND</text>
<text x="102.6" y="116.7" transform="rotate(-90 102.6 116.7)">VCC3V3</text>
<text x="202.9" y="122.3" transform="rotate(-90 202.9 122.3)">GND</text>
<text x="205.4" y="122.3" transform="rotate(-90 205.4 122.3)">GND</text>
<text x="173.7" y="126.8" transform="rotate(-90 173.7 126.8)">VCC3V3</text>
<text x="10.3" y="135.9">C</text>
<text x="108.1" y="136.8">RESET</text>
<text x="164.8" y="133.2" transform="rotate(-90 164.8 133.2)">5V</text>
<text x="285.3" y="135.9">C</text>
<text x="208.2" y="140.7">5V</text>
<text x="247.8" y="140.7">VCC3V3</text>
<text x="193.2" y="147">PA12</text>
<text x="193.2" y="144.5">PA11</text>
<text x="230.8" y="154.1" transform="rotate(-90 230.8 154.1)">GND</text>
<text x="188.9" y="161.4" transform="rotate(-90 188.9 161.4)">5V</text>
<text x="218.1" y="161.7" transform="rotate(-90 218.1 161.7)">GND</text>
<text x="243.5" y="161.7" transform="rotate(-90 243.5 161.7)">GND</text>
<text x="10.3" y="185.9">D</text>
<text x="285.3" y="185.9">D</text>
<text x="35" y="199.9">1</text>
<text x="85" y="199.9">2</text>
<text x="135" y="199.9">3</text>
<text x="185" y="199.9">4</text>
<text x="235" y="199.9">5</text>
<text x="285" y="199.9">6</text>
</g>
<g font-size="1.8" fill="#a90000">
<text x="196.6" y="33.7" transform="rotate(-90 196.6 33.7)">1</text>
<text x="199.1" y="34.3" transform="rotate(-90 199.1 34.3)">24</text>
<text x="201.7" y="34.3" transform="rotate(-90 201.7 34.3)">36</text>
<text x="204.2" y="34.3" transform="rotate(-90 204.2 34.3)">48</text>
<text x="206.8" y="33.7" transform="rotate(-90 206.8 33.7)">9</text>
<text x="233.4" y="30.6" transform="rotate(-90 233.4 30.6)">1</text>
<text x="236" y="30.6" transform="rotate(-90 236 30.6)">2</text>
<text x="238.5" y="30.6" transform="rotate(-90 238.5 30.6)">3</text>
<text x="241" y="30.6" transform="rotate(-90 241 30.6)">4</text>
<text x="243.6" y="30.6" transform="rotate(-90 243.6 30.6)">5</text>
<text x="246.1" y="30.6" transform="rotate(-90 246.1 30.6)">6</text>
<text x="248.7" y="30.6" transform="rotate(-90 248.7 30.6)">7</text>
<text x="251.2" y="30.6" transform="rotate(-90 251.2 30.6)">8</text>
<text x="253.7" y="30.6" transform="rotate(-90 253.7 30.6)">9</text>
<text x="256.3" y="31.2" transform="rotate(-90 256.3 31.2)">10</text>
<text x="258.8" y="31.2" transform="rotate(-90 258.8 31.2)">11</text>
<text x="261.4" y="31.2" transform="rotate(-90 261.4 31.2)">12</text>
<text x="263.9" y="31.2" transform="rotate(-90 263.9 31.2)">13</text>
<text x="266.4" y="31.2" transform="rotate(-90 266.4 31.2)">14</text>
<text x="269" y="31.2" transform="rotate(-90 269 31.2)">15</text>
<text x="271.5" y="31.2" transform="rotate(-90 271.5 31.2)">16</text>
<text x="274.1" y="31.2" transform="rotate(-90 274.1 31.2)">17</text>
<text x="276.6" y="31.2" transform="rotate(-90 276.6 31.2)">18</text>
<text x="279.1" y="31.2" transform="rotate(-90 279.1 31.2)">19</text>
<text x="281.7" y="31.2" transform="rotate(-90 281.7 31.2)">20</text>
<text x="184.7" y="39.1">7</text>
<text x="217.1" y="39.1">10</text>
<text x="217.1" y="41.7">11</text>
<text x="184.1" y="44.2">44</text>
<text x="217.1" y="44.2">12</text>
<text x="217.1" y="46.7">13</text>
<text x="184.7" y="49.3">5</text>
<text x="184.7" y="51.8">6</text>
<text x="217.1" y="49.3">14</text>
<text x="217.1" y="51.8">15</text>
<text x="232.2" y="52.7" transform="rotate(-90 232.2 52.7)">20</text>
<text x="234.7" y="52.7" transform="rotate(-90 234.7 52.7)">19</text>
<text x="237.2" y="52.7" transform="rotate(-90 237.2 52.7)">18</text>
<text x="239.8" y="52.7" transform="rotate(-90 239.8 52.7)">17</text>
<text x="242.3" y="52.7" transform="rotate(-90 242.3 52.7)">16</text>
<text x="244.9" y="52.7" transform="rotate(-90 244.9 52.7)">15</text>
<text x="247.4" y="52.7" transform="rotate(-90 247.4 52.7)">14</text>
<text x="249.9" y="52.7" transform="rotate(-90 249.9 52.7)">13</text>
<text x="252.5" y="52.7" transform="rotate(-90 252.5 52.7)">12</text>
<text x="255" y="52.7" transform="rotate(-90 255 52.7)">11</text>
<text x="257.6" y="52.7" transform="rotate(-90 257.6 52.7)">10</text>
<text x="260.1" y="52.1" transform="rotate(-90 260.1 52.1)">9</text>
<text x="262.6" y="52.1" transform="rotate(-90 262.6 52.1)">8</text>
<text x="265.2" y="52.1" transform="rotate(-90 265.2 52.1)">7</text>
<text x="267.7" y="52.1" transform="rotate(-90 267.7 52.1)">6</text>
<text x="270.3" y="52.1" transform="rotate(-90 270.3 52.1)">5</text>
<text x="272.8" y="52.1" transform="rotate(-90 272.8 52.1)">4</text>
<text x="275.3" y="52.1" transform="rotate(-90 275.3 52.1)">3</text>
<text x="277.9" y="52.1" transform="rotate(-90 277.9 52.1)">2</text>
<text x="280.4" y="52.1" transform="rotate(-90 280.4 52.1)">1</text>
<text x="184.7" y="56.9">2</text>
<text x="184.7" y="59.4">3</text>
<text x="217.1" y="54.4">16</text>
<text x="217.1" y="56.9">17</text>
<text x="217.1" y="59.4">29</text>
<text x="184.7" y="62">4</text>
<text x="217.1" y="62">30</text>
<text x="217.1" y="64.5">31</text>
<text x="184.1" y="67.1">18</text>
<text x="184.1" y="69.6">19</text>
<text x="217.1" y="67.1">32</text>
<text x="217.1" y="69.6">33</text>
<text x="128.2" y="75.9">1</text>
<text x="184.1" y="72.1">20</text>
<text x="184.1" y="74.7">39</text>
<text x="184.1" y="77.2">40</text>
<text x="217.1" y="72.1">34</text>
<text x="217.1" y="74.7">37</text>
<text x="217.1" y="77.2">38</text>
<text x="128.2" y="78.5">2</text>
<text x="128.2" y="81">3</text>
<text x="128.2" y="83.6">4</text>
<text x="184.1" y="79.8">41</text>
<text x="184.1" y="82.3">42</text>
<text x="184.1" y="84.8">43</text>
<text x="184.1" y="87.4">45</text>
<text x="184.1" y="89.9">46</text>
<text x="184.1" y="92.5">21</text>
<text x="184.1" y="95">22</text>
<text x="184.1" y="97.5">25</text>
<text x="184.1" y="100.1">26</text>
<text x="266.6" y="96.3">1</text>
<text x="266.6" y="98.8">2</text>
<text x="266.6" y="101.3">3</text>
<text x="184.1" y="102.6">27</text>
<text x="184.1" y="105.2">28</text>
<text x="266.6" y="103.9">4</text>
<text x="266.6" y="106.4">5</text>
<text x="201.7" y="113.1" transform="rotate(-90 201.7 113.1)">23</text>
<text x="204.2" y="112.5" transform="rotate(-90 204.2 112.5)">8</text>
<text x="266.6" y="109">6</text>
<text x="159.3" y="138.2">1</text>
<text x="159.3" y="143.3">3</text>
<text x="222.8" y="139.4">3</text>
<text x="235.5" y="139.4">2</text>
<text x="159.3" y="145.8">2</text>
<text x="159.3" y="148.3">4</text>
<text x="229.6" y="146.8" transform="rotate(-90 229.6 146.8)">1</text>
<text x="150.9" y="153.1" transform="rotate(-90 150.9 153.1)">6</text>
<text x="153.4" y="153.1" transform="rotate(-90 153.4 153.1)">5</text>
</g>
<g font-size="1.8" fill="#006464">
<text x="52.7" y="40.2">510</text>
<text x="53.3" y="37.7">R3</text>
<text x="95.3" y="41.5">C3</text>
<text x="106.7" y="41.5">C4</text>
<text x="118.1" y="41.5">C5</text>
<text x="129.5" y="41.5">C6</text>
<text x="187.2" y="40.2">NRST</text>
<text x="197.7" y="39.4" transform="rotate(-90 197.7 39.4)">VBAT</text>
<text x="200.3" y="38.6" transform="rotate(-90 200.3 38.6)">VDD</text>
<text x="202.8" y="38.6" transform="rotate(-90 202.8 38.6)">VDD</text>
<text x="205.3" y="38.6" transform="rotate(-90 205.3 38.6)">VDD</text>
<text x="207.9" y="39.7" transform="rotate(-90 207.9 39.7)">VDDA</text>
<text x="212.9" y="40.2">PA0</text>
<text x="251.9" y="40.2">Conn_01x20</text>
<text x="256.6" y="37.7">J4</text>
<text x="45.5" y="47.9">LED</text>
<text x="95.3" y="44">104</text>
<text x="106.7" y="44">104</text>
<text x="118.1" y="44">104</text>
<text x="129.5" y="44">104</text>
<text x="187.2" y="45.3">BOOT0</text>
<text x="212.9" y="42.8">PA1</text>
<text x="212.9" y="45.3">PA2</text>
<text x="212.9" y="47.9">PA3</text>
<text x="46" y="50.4">D2</text>
<text x="52.7" y="51.7">510</text>
<text x="53.3" y="49.1">R4</text>
<text x="187.2" y="50.4">PD0</text>
<text x="187.2" y="52.9">PD1</text>
<text x="212.9" y="50.4">PA4</text>
<text x="212.9" y="52.9">PA5</text>
<text x="45.5" y="59.3">LED</text>
<text x="89.4" y="54.2">GND</text>
<text x="100.8" y="54.2">GND</text>
<text x="112.3" y="54.2">GND</text>
<text x="123.7" y="54.2">GND</text>
<text x="187.2" y="58">PC13</text>
<text x="212.9" y="55.5">PA6</text>
<text x="212.9" y="58">PA7</text>
<text x="255.3" y="59.3">J3</text>
<text x="46" y="61.8">D3</text>
<text x="187.2" y="60.6">PC14</text>
<text x="187.2" y="63.1">PC15</text>
<text x="211.7" y="65.6">PA10</text>
<text x="212.9" y="60.6">PA8</text>
<text x="212.9" y="63.1">PA9</text>
<text x="250.7" y="61.8">Conn_01x20</text>
<text x="187.2" y="68.2">PB0</text>
<text x="187.2" y="70.7">PB1</text>
<text x="211.7" y="68.2">PA11</text>
<text x="211.7" y="70.7">PA12</text>
<text x="187.2" y="73.3">PB2</text>
<text x="187.2" y="75.8">PB3</text>
<text x="211.7" y="73.3">PA13</text>
<text x="211.7" y="75.8">PA14</text>
<text x="46.4" y="83.4">20p</text>
<text x="46.9" y="80.9">C7</text>
<text x="111.4" y="82.1">Conn_01x04</text>
<text x="120.8" y="79.6">J6</text>
<text x="161.3" y="82.1">104</text>
<text x="161.3" y="79.6">C11</text>
<text x="187.2" y="78.3">PB4</text>
<text x="187.2" y="80.9">PB5</text>
<text x="187.2" y="83.4">PB6</text>
<text x="211.7" y="78.3">PA15</text>
<text x="187.2" y="86">PB7</text>
<text x="187.2" y="88.5">PB8</text>
<text x="46.4" y="94.8">20p</text>
<text x="46.9" y="92.3">C8</text>
<text x="66" y="92.3">Y1</text>
<text x="66" y="94.8">8MHz</text>
<text x="77.5" y="92.3">R5</text>
<text x="77.5" y="94.8">1M</text>
<text x="138.9" y="93.6">GND</text>
<text x="187.2" y="91">PB9</text>
<text x="187.2" y="93.6">PB10</text>
<text x="187.2" y="96.1">PB11</text>
<text x="187.2" y="98.7">PB12</text>
<text x="187.2" y="101.2">PB13</text>
<text x="254" y="98.7">100K</text>
<text x="255.2" y="96.1">R6</text>
<text x="187.2" y="103.7">PB14</text>
<text x="187.2" y="106.3">PB15</text>
<text x="254.2" y="107.8">100K</text>
<text x="273.1" y="102.5">J5</text>
<text x="273.1" y="105">Conn_01x06</text>
<text x="202.8" y="110" transform="rotate(-90 202.8 110)">VSS</text>
<text x="205.3" y="110" transform="rotate(-90 205.3 110)">VSSA</text>
<text x="206.6" y="113.9">U3</text>
<text x="255.2" y="110.3">R7</text>
<text x="123.7" y="119">GND</text>
<text x="206.6" y="116.4">STM32F103C8Tx</text>
<text x="260.9" y="117.7">GND</text>
<text x="104.1" y="127.9">R2</text>
<text x="104.1" y="130.4">10k</text>
<text x="152.5" y="131.7">J1</text>
<text x="147.5" y="134.2">USB_B_Micro</text>
<text x="165.9" y="134.2">1.5k</text>
<text x="167.5" y="136.8">R1</text>
<text x="222.7" y="136.8">LM1117DT-3.3</text>
<text x="228.5" y="134.2">U2</text>
<text x="86.1" y="142.3">SW2</text>
<text x="105.4" y="143.1">C2</text>
<text x="152.6" y="139.3">VBUS</text>
<text x="176.5" y="139.3">R9</text>
<text x="176.7" y="141.1">20</text>
<text x="225.3" y="140.6">VI</text>
<text x="231.8" y="140.6">VO</text>
<text x="83.3" y="146.2">SW_Push</text>
<text x="105.4" y="145.6">105</text>
<text x="154.7" y="144.4">D+</text>
<text x="154.7" y="146.9">D-</text>
<text x="155.7" y="149.5">ID</text>
<text x="221" y="148.2">C9</text>
<text x="230.7" y="144.3" transform="rotate(-90 230.7 144.3)">GND</text>
<text x="246.4" y="148.2">C1</text>
<text x="152" y="150.1" transform="rotate(-90 152 150.1)">Shield</text>
<text x="154.5" y="150.1" transform="rotate(-90 154.5 150.1)">GND</text>
<text x="176.5" y="150.5">R8</text>
<text x="176.5" y="153">20</text>
<text x="190.5" y="153.3">4.7k</text>
<text x="190.5" y="150.7">R10</text>
<text x="99.6" y="159.6">GND</text>
<text x="151.6" y="163.4">GND</text>
</g>
</svg>
